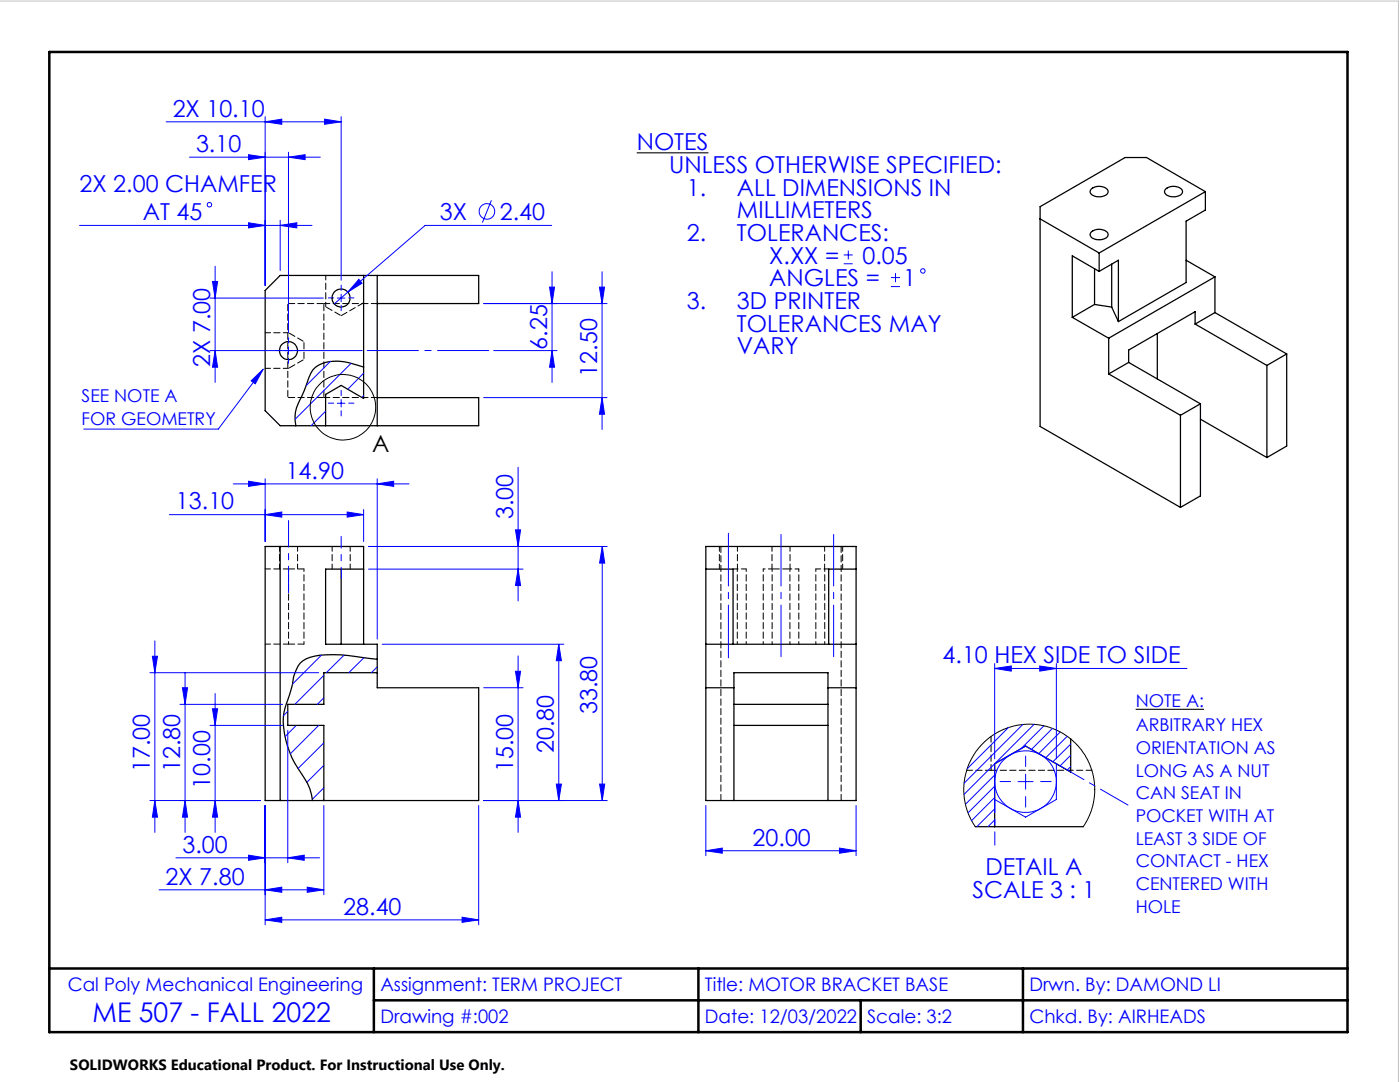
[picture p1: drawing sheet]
<svg xmlns="http://www.w3.org/2000/svg" width="279mm" height="216mm" viewBox="0 0 279 216" stroke-linecap="round" stroke-linejoin="round" font-family="sans-serif">
<g fill="none" stroke="#000" stroke-width=".25">
<path d="M217.7 37.8a2.32 2.32 0 0 1 3.4 .3 1.07 1.07 0 0 1-1.1 1.1 2 2 0 0 1-2.4-.9zM232.6 37.8a2.32 2.32 0 0 1 3.4 .3 1.07 1.07 0 0 1-1.2 1.1 2 2 0 0 1-2.4-.9zM240.6 38.2l-11.8-6.8h-4.3l-16.9 9.8v43.9l28 16.1M240.6 38.2l-21.2 12.3M240.6 38.2v3.7l-3.9 2.2v12.3l-13.5 7.8M72.6 55v24.5l-4.5-2.6-3.1 1.8v6.2M75.3 55v29.9M207.6 43.7l11.8 6.8M217.7 46.4a2.32 2.32 0 0 1 3.4 .2 1.07 1.07 0 0 1-1.1 1.2 1.79 1.79 0 0 1-2.4-1.1zM218.4 53.6v7.1M219.4 50.5v3.7M219.4 54.2l-5.4-3.2v12.3"/>
<path d="M219.4 54.2l3.8-2.3v12.3M221.9 52.7v8.6M236.7 51.9l5.8 3.3M242.5 55.2l-21.2 12.3M242.5 55.2v7.2M72.6 73.2l-1-.2a10.1 10.1 0 0 0-8-.2 4.6 4.6 0 0 0-2.3 3.4l-1.4 3.6a7 7 0 0 0-.8 5.1M75.3 60.6h20.2v-5.6h-39.6l-3 3v24l3 2.9h39.6v-5.6h-20.2M214 63.3l7.3 4.2M218.4 60.7l-4.4 2.6M218.4 60.7l3.5 .6M221.3 67.5v7.1M221.3 74.6l14.3 8.3"/>
<path d="M221.9 61.3l1.3 2.9M225.2 72.3l-3.9 2.3M225.2 72.3l14.4 8.3M231 66.6v9M238.5 64.7v-2.5l-13.3 7.7v2.4M238.5 64.7l14.3 8.2M242.5 62.4l-4 2.3M242.5 62.4l14.3 8.2M252.8 72.9v18.4M256.8 70.6l-4 2.3M256.8 70.6v18.4l-4 2.3M235.6 82.9v18.3"/>
<path d="M239.6 80.6l-4 2.3M239.6 80.6v18.4l-4 2.2M239.6 83.6l13.2 7.7M55.9 109v50.7M68.1 113.6v15M72.6 113.6h-7.6v15h10.3v8.6h20.2v22.5h-42.6v-50.7h19.7v19.6M140.9 109h30v50.7h-30zM140.9 113.6h5.4v15M170.9 113.6h-5.5v15M75.3 131.6l-2.7-.4a25.3 25.3 0 0 0-10.7 0 4.7 4.7 0 0 0-3.2 3.6l-.8 3.3a18 18 0 0 0-1.4 6 20.4 20.4 0 0 0 4.3 11.3 9.4 9.4 0 0 1 1.6 4.3M75.3 134.2h-10.7v6.3h-7.2v4.2h7.2v15M140.9 128.6h30"/>
<path d="M140.9 137.2h5.6M165.2 137.2h5.7M146.5 159.7v-25.5h18.7v25.5M146.5 140.5h18.7M146.5 144.7h18.7M213.7 147.4v6.7l-9-5.2-6.2 3.5v12.6M194.6 165h21.6"/>
<circle cx="68.1" cy="59.5" r="1.79"/>
<circle cx="57.6" cy="70" r="1.8"/>
</g>
<path d="M52.9 73.5h4.7M57.6 66.4h-4.7M52.9 113.5h4.7M52.9 128.5h4.7" fill="none" stroke="#000" stroke-width=".2" stroke-dasharray="1.3 .6" stroke-dashoffset=".2"/>
<path d="M64.6 60.6h10.7M64.6 79.3h10.7M57.6 113.5h3.1M167.9 109v50.7M57.6 128.5h3.1M143.9 159.7v-50.7M192.9 153.7h4.9M197.8 153.7v-6.8M197.8 153.7h20.1" fill="none" stroke="#000" stroke-width=".2" stroke-dasharray="1.3 .6" stroke-dashoffset=".1"/>
<path d="M57.6 128.5v-15M60.7 128.5v-15M147.1 128.5v-15M148.9 128.5v-15M152.3 128.5v-15M154.1 128.5v-15M157.6 128.5v-15M159.4 128.5v-15M162.8 128.5v-15M164.6 128.5v-15" fill="none" stroke="#000" stroke-width=".2" stroke-dasharray="1.3 .6" stroke-dashoffset=".8"/>
<path d="M55.8 109v4.5M59.4 113.5v-4.5M66.3 109v4.5M69.9 113.5v-4.5M143.6 109v4.5M147.2 113.5v-4.5M148.9 113.5h-2.6M154.1 109v4.5M157.7 113.5v-4.5M162.8 113.5h2.6M164.6 109v4.5M168.2 113.5v-4.5" fill="none" stroke="#000" stroke-width=".2" stroke-dasharray="1.3 .6" stroke-dashoffset=".3"/>
<g fill="none" stroke="#00f" stroke-width=".2">
<path d="M33.2 24.3h34.9M37.8 31.4h26.1M49.6 30.9l3.3 .5-3.3 .5zM52.9 24.3l3.3-.5v1zM52.9 23.3v33.7M57.6 31.4l3.3-.5v1zM57.6 30.4v36M64.8 23.8l3.3 .5-3.3 .5zM68.1 23.3v32.6M98.1 40l-1.8 4.4M15.9 45h46.4M41.9 59.5h22.6"/>
<path d="M42.4 56.2h1l-.5 3.3zM42.9 53.1v23.2M49.6 44.5l3.3 .5-3.3 .5zM55.9 45l3.3-.5v1zM55.9 44v10M67.3 59.5h1.5M68.1 58.7v1.5M69.4 58.3l-2.7 2.3M71.6 55.7l.6 .8-2.8 1.8zM109.7 57.3h1l-.5 3.3zM110.1 45h-25.3l-15.4 13.3M110.2 54.2v22.1"/>
<path d="M119.6 57.3h1.1l-.5 3.3zM120.2 54.2v31.5M168.4 52.6h1.8M168.4 50.9h1.8M169.3 50v1.8M177.8 57.2h1.8M177.8 55.4h1.8M178.7 54.5v1.8M41.9 70h30.4M42.9 70l.5 3.3h-1zM50.1 76l2.4-2.3-1.6 2.9zM52.5 73.7l-8.9 11.9h-26.9"/>
<path d="M57.6 69.2v1.5M65.9 72.1l-4.8 4.9M68.1 79.7v1.5M70.1 72.5l-11.2 11.2M72.6 74.5l-3.2 3.2M72.6 79l-.4 .3M96.5 60.6h24.6M96.5 79.3h24.6M98.5 70h12.7M110.2 70l.5 3.3h-1zM120.2 79.3l.5 3.4h-1.1zM46.6 96.6h35"/>
<path d="M49.6 96l3.3 .6-3.3 .4zM52.9 95.5v12.6M65 82.1l-2.9 2.8M67.3 80.5h1.5M75.3 96.6l3.3-.6v1zM75.3 95.5v32M103.4 93.2v26.7M33.8 102.7h38.8M52.9 102.7l3.3-.5v1zM69.3 102.2l3.3 .5-3.3 .5zM72.6 101.7v6.4M73.6 109h47.6"/>
<path d="M73.6 113.6h30.8M102.9 105.7h1l-.5 3.3zM103.4 113.6l.5 3.2h-1zM120.2 109l.5 3.4h-1zM120.2 109v50.7M29.9 134.2h33.7M30.4 131h1l-.5 3.2zM30.9 127.9v38.2M36.4 137.2h1l-.5 3.3zM36.9 134.2v31.9M42.9 138.4v27.7M64.2 130.7l-5.9 5.8"/>
<path d="M64.6 134.8l-5.8 5.7M64.6 139.2l-1.3 1.3M68.7 130.7l-3.6 3.5M72.6 131.2l-3 3M75.3 133.1l-1.2 1.1M76.3 128.6h36.2M96.5 137.2h7.9M102.9 133.9h1l-.5 3.3zM103.4 130.9v35.2M111.5 128.6v31.1M111.5 128.6l.5 3.2h-1zM198.5 133.4l3.3-.5v1z"/>
<path d="M198.5 132.4v19M198.5 133.4h38.4M207.5 132.9l3.3 .5-3.3 .5zM210.8 132.4v19M29.9 159.7h22M30.9 159.7l.5 3.4h-1zM35.9 140.5h20.5M36.9 159.7l.5 3.4h-1zM41.9 144.7h14.5M42.4 141.4h1l-.5 3.3zM42.9 159.7l.5 3.4h-1zM57.4 142l-.8 .8"/>
<path d="M57.4 145.7v26.5M59.1 144.7l-2.2 2.3M63.6 144.7l-5.7 5.7M64.6 148.2l-5.1 5.2M64.6 152.7l-3.4 3.4M64.6 157.2l-2.3 2.3M96.5 159.7h24.7M103.4 159.7l.5 3.4h-1zM111 156.5h1l-.5 3.2zM119.7 156.5h1l-.5 3.2zM198.5 152.4l6.2-3.5 6.1 3.5v7.1l-6.1 3.6-6.2-3.6zM198.5 154.7l-5.8 5.8"/>
<path d="M198.5 156.9l-5.3 5.3M198.5 159.1l-4.6 4.7M201.3 145.2l-8.3 8.2M203.2 156h3M204.1 144.6l-11.7 11.7M204.7 154.5v3M206.4 144.5l-14 14M208.4 144.8l-4.6 4.6M210 145.3l-4.2 4.2M211.6 146l-4.3 4.4M213 146.9l-4.3 4.3M213.7 148.5l-3.6 3.5"/>
<path d="M213.7 150.7l-2.1 2.1M213.7 153l-.7 .7M31.8 177.6h32.8M35.1 171.2h28.7M49.6 170.6l3.3 .6-3.3 .5zM52.9 177.6l3.3-.6v1zM52.9 160.7v23.8M57.4 171.2l3.3-.6v1.1zM61.3 177l3.3 .6-3.3 .4zM64.6 160.7v17.8M95.5 160.7v23.8M140.9 169.8l3.2-.6v1.1z"/>
<path d="M140.9 160.7v10M140.9 169.8h30M167.5 169.2l3.4 .6-3.4 .5zM170.9 160.7v10M198.5 161.4l-3.6 3.6M198.5 163.6l-1.3 1.4M52.9 183.6l3.3-.6v1zM52.9 183.6h42.6M92.2 183l3.3 .6-3.3 .4z"/>
<circle cx="41.8" cy="40.8" r=".44"/>
<circle cx="97.2" cy="42.2" r="1.55"/>
<circle cx="184.2" cy="54.1" r=".44"/>
<circle cx="204.7" cy="156" r="6.1"/>
</g>
<path d="M152.3 113.5h1.8M157.6 113.5h1.8" fill="none" stroke="#000" stroke-width=".2" stroke-dasharray="1.3 .6" stroke-dashoffset=".9"/>
<path d="M57.4 79.3v-18.7M57.6 73.5l3.1-1.8M60.7 68.2l-3.1-1.8M60.7 71.7v-3.5M64.6 79.3v-18.7M65 61.2l3.1 1.8M154.1 113.5h3.5" fill="none" stroke="#000" stroke-width=".2" stroke-dasharray="1.3 .6" stroke-dashoffset="-.2"/>
<path d="M65 54.9v6.3" fill="none" stroke="#000" stroke-width=".2" stroke-dasharray="1.3 .6" stroke-dashoffset=".4"/>
<path d="M57.4 79.3h7.2M57.4 60.6h7.2M68.1 63l4.5-2.6" fill="none" stroke="#000" stroke-width=".2" stroke-dasharray="1.3 .6" stroke-dashoffset="-.1"/>
<g fill="none" stroke="#000" stroke-width=".2">
<path d="M194.6 165l-.7-1.3-.9-2-.5-2.2-.2-1.5 .1-1.5 .3-1.8 .5-1.9 .7-1.4 1-1.6 .9-1.1 1.3-1.2 1.4-1.1 2.6-1.2 1.9-.5 1.9-.2 2 .1 1.5 .2 2.9 1.1 1.8 1.1 1.2 1 1.4 1.5 .9 1.3 .9 1.7 .6 2 .3 1.6 .1 2.2-.3 1.9-.5 1.8-.7 1.6-.8 1.4"/>
<circle cx="68.4" cy="81.3" r="6.5"/>
</g>
<path d="M127.1 30.5h14.3M226.6 141.5h13.7" fill="none" stroke="#000" stroke-width=".21"/>
<path d="M97.5 69.9h-24.2" fill="none" stroke="#00f" stroke-width=".2" stroke-dasharray="15.2 1.3 1.3 1.3" stroke-dashoffset="5"/>
<g fill="none" stroke="#00f" stroke-width=".2" stroke-dasharray="15.2 1.3 1.3 1.3">
<path d="M66.6 59.4h-1.1M68.1 57.9v-1M69.6 59.4h1M56.1 69.9h-1.1M57.6 68.4v-1M57.6 71.4v1.1M59.1 69.9h1M68.1 60.9v1.1M68.1 78.9v-1M66.6 80.4h-1.1M68.1 81.9v1.1M69.6 80.4h1"/>
<path d="M201.7 156h-2.1M204.7 153v-2.1M204.7 159v2.1M207.7 156h2.1"/>
</g>
<path d="M68.1 115.5v-8.5" fill="none" stroke="#00f" stroke-width=".2" stroke-dasharray="15.2 1.3 1.3 1.3" stroke-dashoffset="12.9"/>
<path d="M57.6 118.3v-14.4" fill="none" stroke="#00f" stroke-width=".2" stroke-dasharray="15.2 1.3 1.3 1.3" stroke-dashoffset="9.9"/>
<path d="M166.4 106.6v24.4M155.9 131v-24.4" fill="none" stroke="#00f" stroke-width=".2" stroke-dasharray="15.2 1.3 1.3 1.3" stroke-dashoffset="4.9"/>
<path d="M145.4 131.3v-24.9" fill="none" stroke="#00f" stroke-width=".2" stroke-dasharray="15.2 1.3 1.3 1.3" stroke-dashoffset="4.7"/>
<path d="M9.8 10.4h259.1v195.6h-259.1zM9.8 193.3h259.1M74.6 199.6h194.3M74.6 193.3v12.7M139.4 193.3v12.7M171.8 199.6v6.4M204.2 193.3v12.7" fill="none" stroke="#000" stroke-width=".5"/>
<path d="M-.1 .2h279.2v215.7" fill="none" stroke="#c0c0c0" stroke-width=".2"/>
<path d="M198.5 159.5v9.1" fill="none" stroke="#00f" stroke-width=".2" stroke-dasharray="15.2 1.3 1.3 1.3" stroke-dashoffset="12.6"/>
<path d="M210.8 152.4l14.3 8.2" fill="none" stroke="#00f" stroke-width=".2" stroke-dasharray="15.2 1.3 1.3 1.3" stroke-dashoffset="8.9"/>
<g fill="#00f">
<path d="M50.1 76l2.4-2.3-1.6 2.9z"/>
<path d="M198.5 133.4l3.3-.5v1zM207.5 132.9l3.3 .5-3.3 .5z"/>
<path d="M57.6 31.4l3.3-.5v1zM49.6 30.9l3.3 .5-3.3 .5zM55.9 45l3.3-.5v1zM49.6 44.5l3.3 .5-3.3 .5z"/>
<path d="M52.9 24.3l3.3-.5v1zM64.8 23.8l3.3 .5-3.3 .5zM71.6 55.7l-2.2 2.6 2.8-1.8z"/>
<path d="M52.9 183.6l3.3-.6v1zM92.2 183l3.3 .6-3.3 .4zM49.6 170.6l3.3 .6-3.3 .5zM57.4 171.2l3.3-.6v1.1zM52.9 177.6l3.3-.6v1zM61.3 177l3.3 .6-3.3 .4zM49.6 96l3.3 .6-3.3 .4zM75.3 96.6l3.3-.6v1zM52.9 102.7l3.3-.5v1zM69.3 102.2l3.3 .5-3.3 .5z"/>
<path d="M42.9 159.7l.5 3.4h-1zM42.4 141.4h1l-.5 3.3zM30.9 159.7l.5 3.4h-1zM30.4 131h1l-.5 3.2zM36.9 159.7l.5 3.4h-1zM36.4 137.2h1l-.5 3.3zM103.4 159.7l.5 3.4h-1zM102.9 133.9h1l-.5 3.3zM111 156.5h1l-.5 3.2zM111.5 128.6l.5 3.2h-1zM119.7 156.5h1l-.5 3.2zM120.2 109l.5 3.4h-1zM103.4 113.6l.5 3.2h-1zM102.9 105.7h1l-.5 3.3z"/>
<path d="M42.9 70l.5 3.3h-1zM42.4 56.2h1l-.5 3.3zM110.2 70l.5 3.3h-1zM109.7 57.3h1l-.5 3.3z"/>
<path d="M119.6 57.3h1.1l-.5 3.3zM120.2 79.3l.5 3.4h-1.1z"/>
<path d="M140.9 169.8l3.2-.6v1.1zM167.5 169.2l3.4 .6-3.4 .5z"/>
</g>
<text font-size="5.4" fill="#00f" x="18.5" y="204">ME 507 - FALL 2022</text>
<g font-size="4.7" fill="#00f">
<text x="34.5" y="23.3">2X 10.10</text>
<text x="127.1" y="30">NOTES</text>
<text x="39.1" y="30.3">3.10</text>
<text x="133.5" y="34.5">UNLESS OTHERWISE SPECIFIED:</text>
<text x="15.9" y="38.3">2X 2.00 CHAMFER</text>
<text x="137.1" y="39">1.</text>
<text x="147.1" y="39">ALL DIMENSIONS IN</text>
<text x="28.5" y="43.9">AT 45</text>
<text x="87.8" y="43.9">3X</text>
<text x="99.8" y="43.9">2.40</text>
<text x="147.1" y="43.6">MILLIMETERS</text>
<text x="137.1" y="48.1">2.</text>
<text x="147.1" y="48.1">TOLERANCES:</text>
<text x="153.5" y="52.6">X.XX =</text>
<text x="172.1" y="52.6">0.05</text>
<text x="153.5" y="57.1">ANGLES =</text>
<text x="180.2" y="57.1">1</text>
<text x="137.1" y="61.7">3.</text>
<text x="147.1" y="61.7">3D PRINTER</text>
<text x="109.2" y="69.8" transform="rotate(-90 109.2 69.8)">6.25</text>
<text x="147.1" y="66.2">TOLERANCES MAY</text>
<text x="147.1" y="70.7">VARY</text>
<text x="41.9" y="73.2" transform="rotate(-90 41.9 73.2)">2X 7.00</text>
<text x="119.2" y="75.1" transform="rotate(-90 119.2 75.1)">12.50</text>
<text x="57" y="95.5">14.90</text>
<text x="35.1" y="101.7">13.10</text>
<text x="102.4" y="103.6" transform="rotate(-90 102.4 103.6)">3.00</text>
<text x="188.1" y="132.4">4.10 HEX SIDE TO SIDE</text>
<text x="119.2" y="142.5" transform="rotate(-90 119.2 142.5)">33.80</text>
<text x="29.9" y="154.1" transform="rotate(-90 29.9 154.1)">17.00</text>
<text x="35.9" y="154.1" transform="rotate(-90 35.9 154.1)">12.80</text>
<text x="102.4" y="154.1" transform="rotate(-90 102.4 154.1)">15.00</text>
<text x="110.5" y="150.3" transform="rotate(-90 110.5 150.3)">20.80</text>
<text x="41.9" y="157.4" transform="rotate(-90 41.9 157.4)">10.00</text>
<text x="36.4" y="170.1">3.00</text>
<text x="150.2" y="168.7">20.00</text>
<text x="33.1" y="176.5">2X 7.80</text>
<text x="194.1" y="179.1">SCALE 3 : 1</text>
<text x="196.7" y="174.6">DETAIL A</text>
<text x="68.5" y="182.5">28.40</text>
</g>
<text font-size="4.7" x="74.3" y="90.1">A</text>
<g font-size="3.7" fill="#00f">
<text x="13.5" y="197.8">Cal Poly Mechanical Engineering</text>
<text x="75.9" y="197.8">Assignment: TERM PROJECT</text>
<text x="140.7" y="197.8">Title: MOTOR BRACKET BASE</text>
<text x="205.4" y="197.8">Drwn. By: DAMOND LI</text>
<text x="75.9" y="204.2">Drawing #:002</text>
<text x="140.7" y="204.2">Date: 12/03/2022</text>
<text x="173.1" y="204.2">Scale: 3:2</text>
<text x="205.4" y="204.2">Chkd. By: AIRHEADS</text>
</g>
<g font-size="3.5" fill="#00f">
<text x="16.3" y="80.3">SEE NOTE A</text>
<text x="16.3" y="84.8">FOR GEOMETRY</text>
<text x="226.6" y="141.2">NOTE A:</text>
<text x="226.6" y="145.9">ARBITRARY HEX</text>
<text x="226.6" y="150.5">ORIENTATION AS</text>
<text x="226.6" y="155">LONG AS A NUT</text>
<text x="226.6" y="159.5">CAN SEAT IN</text>
<text x="226.6" y="164">POCKET WITH AT</text>
<text x="226.6" y="168.6">LEAST 3 SIDE OF</text>
<text x="226.6" y="173.1">CONTACT - HEX</text>
<text x="226.6" y="177.6">CENTERED WITH</text>
<text x="226.6" y="182.1">HOLE</text>
</g>
<text font-size="3" x="14" y="213.5">SOLIDWORKS Educational Product. For Instructional Use Only.</text>
</svg>
